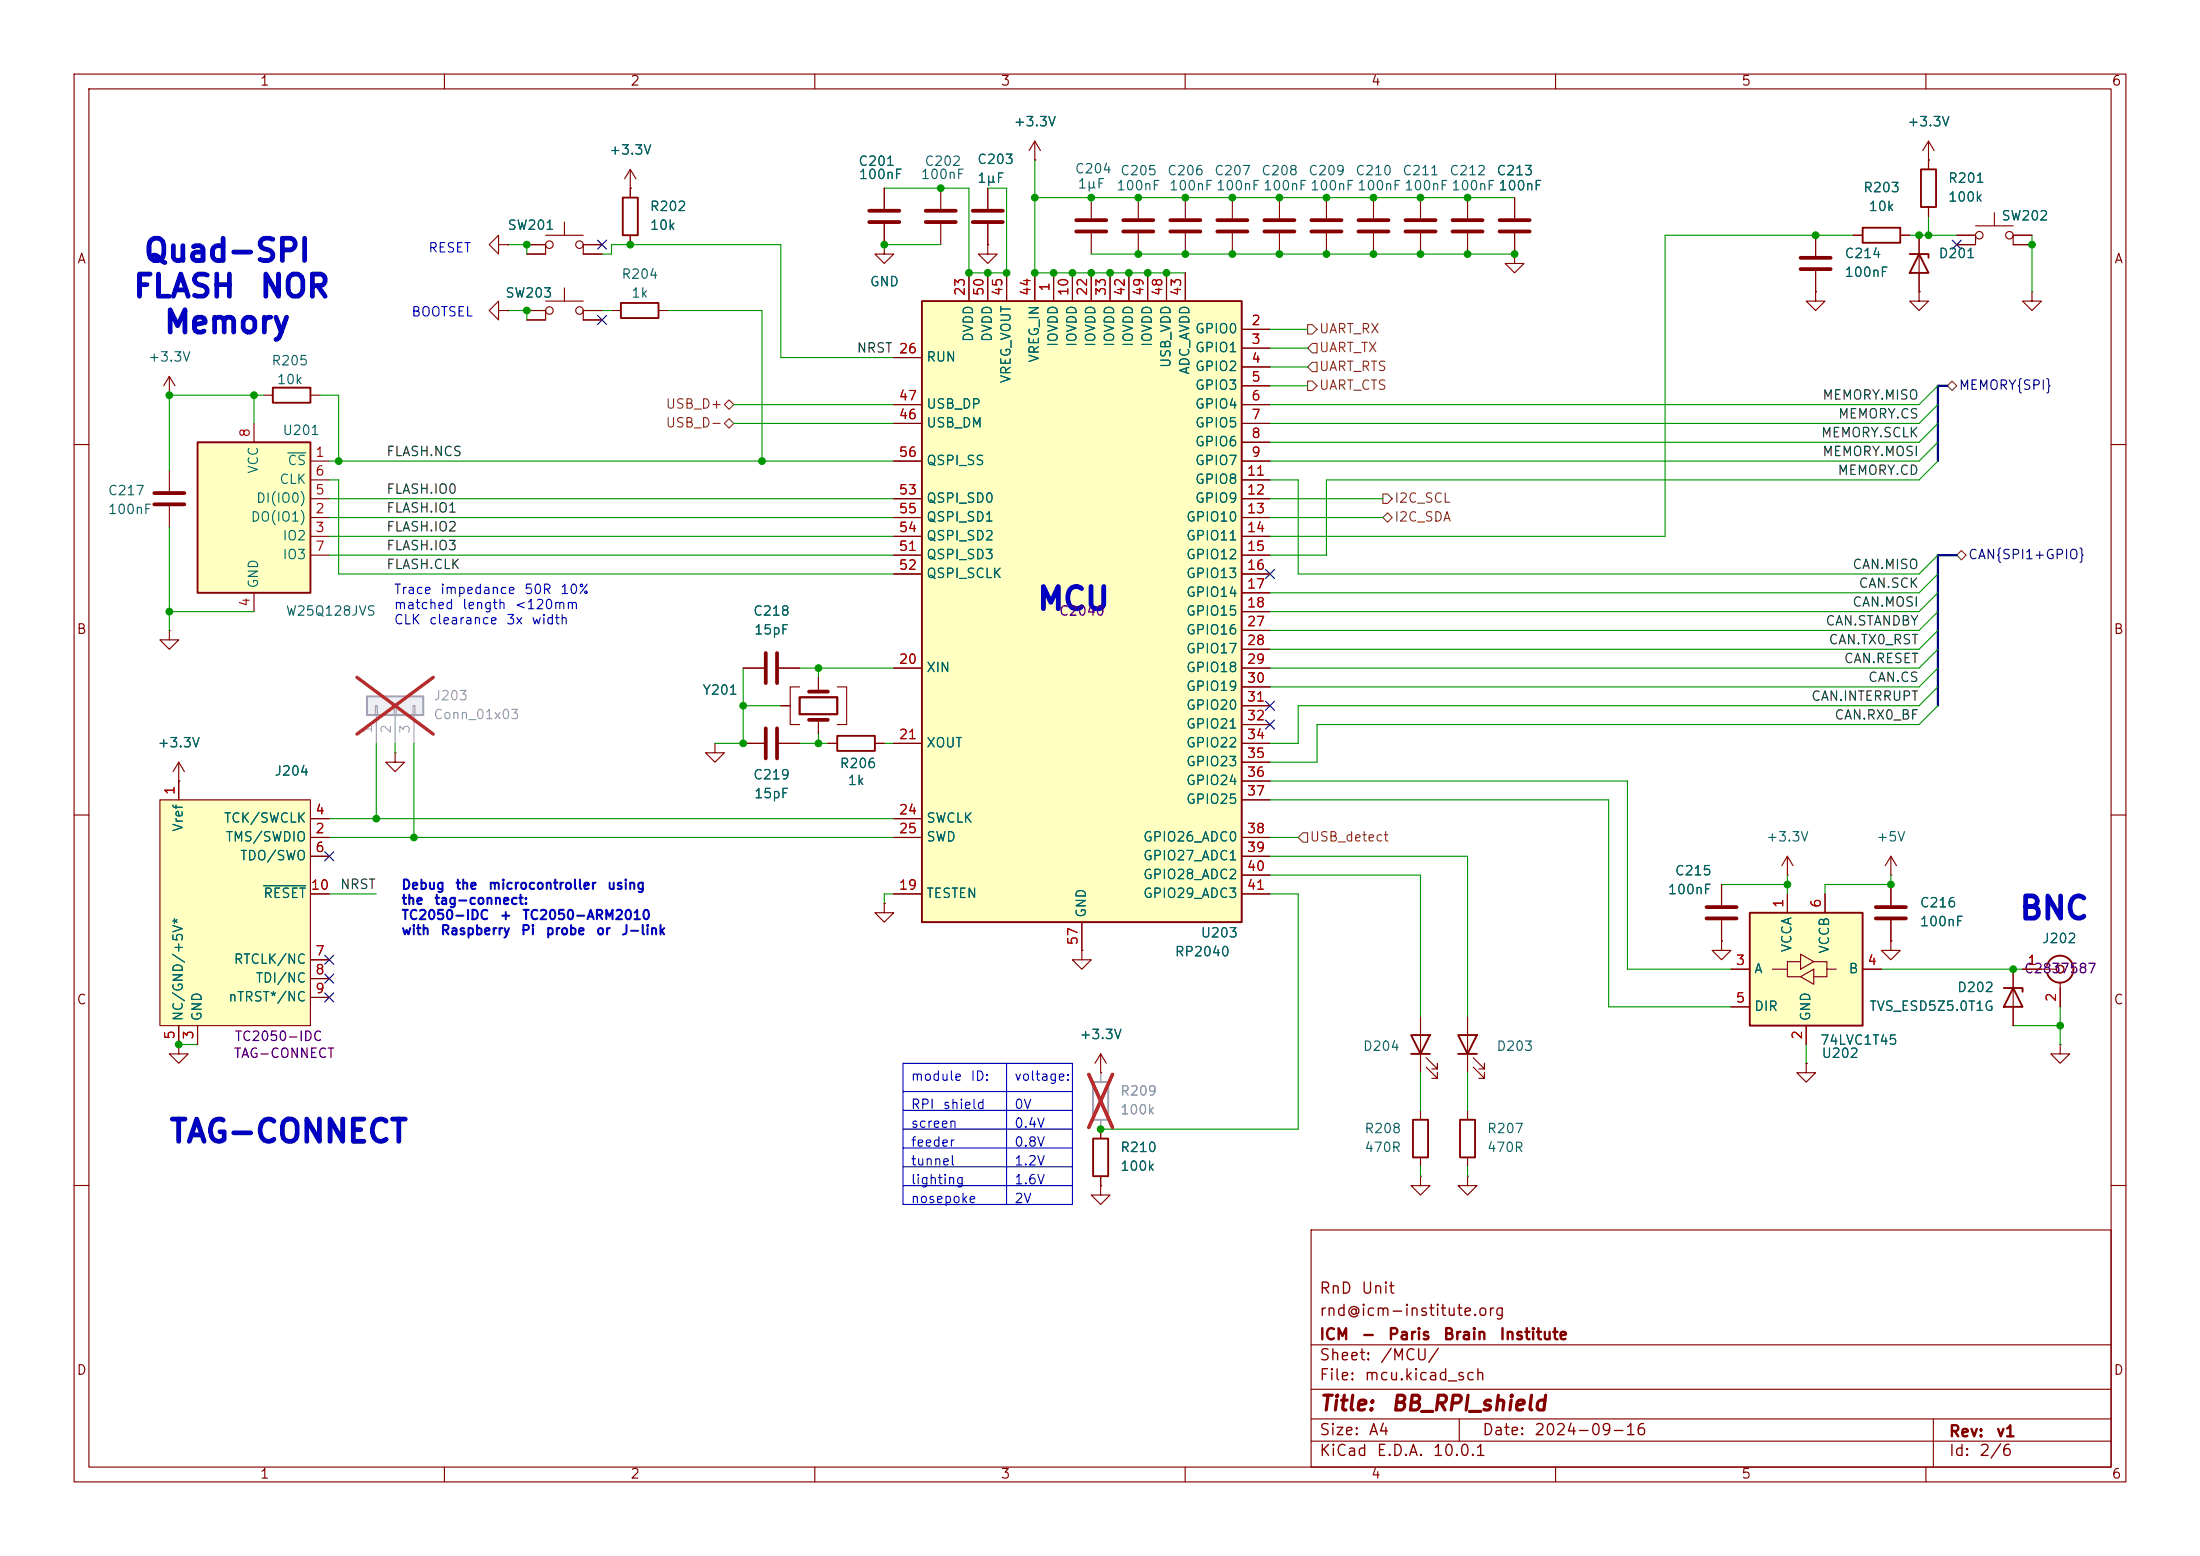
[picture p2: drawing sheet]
<svg xmlns="http://www.w3.org/2000/svg" width="297mm" height="210mm" viewBox="0 0 297 210" stroke-linecap="round" stroke-linejoin="round" font-family="sans-serif">
<g fill="none" stroke="#840000" stroke-width=".15">
<path d="M10 10h277v190h-277zM12 12h273v186h-273zM60 10v2M110 10v2M160 10v2M210 10v2M260 10v2M153.7 26.7v2.8M153.7 31.5v2.8M160 26.7v2.8M160 31.5v2.8M10 60h2"/>
<path d="M285 60h2M10 110h2M285 110h2M10 160h2M177 166h108v32h-108zM285 160h2M60 198v2M110 198v2M160 198v2M177 194.5h108M177 191.5h108M177 187.5h108"/>
<path d="M177 181.5h108M197 191.5v3M210 198v2M260 198v2M261 191.5v6.5"/>
</g>
<path d="M151.6 29.7h4.1M151.6 31.2h4.1M158 29.7h4.1M158 31.2h4.1" fill="none" stroke="#840000" stroke-width=".51"/>
<path d="M21.6 108h20.3v30.4h-20.3z" fill="#ffffc2"/>
<g fill="none" stroke="#840000" stroke-width=".15">
<path d="M21.6 108h20.3v30.4h-20.3zM24.1 105.4h.1M24.1 102.9v5.1M24.1 102.9l-.7 1.2M24.1 102.9l.8 1.2M41.9 113h2.5M41.9 110.5h2.5M41.9 115.6h2.5M24.1 138.4v2.6M26.7 138.4v2.6M41.9 129.5h2.5M41.9 132.1h2.5"/>
<path d="M41.9 134.6h2.5M41.9 120.7h2.5M119.4 121.9v1.3h1.2l-1.2 1.3-1.3-1.3h1.3M119.4 121.9h.1M273 130.8h4.6M278.1 132.6v3.3M148.6 144.8h.1M148.6 142.2l.8 1.3M148.6 142.2l-.8 1.3M148.6 142.2v2.6"/>
</g>
<path d="M35.6 119.5h5.7" fill="none" stroke="#006464" stroke-width=".15"/>
<path d="M276.4 130.3a1.81 1.81 0 0 1 2.7-1 1.81 1.81 0 0 1 .1 3 1.81 1.81 0 0 1-2.8-1" fill="none" stroke="#840000" stroke-width=".25"/>
<circle cx="278.1" cy="130.8" r=".51" fill="none" stroke="#840000" stroke-width=".2"/>
<path d="M124.5 40.6h43.1v83.9h-43.1z" fill="#ffffc2"/>
<path d="M124.5 40.6h43.1v83.9h-43.1z" fill="none" stroke="#840000" stroke-width=".25"/>
<g fill="none" stroke="#840000" stroke-width=".15">
<path d="M139.7 19.1v2.5M139.7 19.1l-.8 1.2M139.7 19.1l.8 1.2M127 25.4v2.8M127 30.2v2.8M130.8 36.8v3.8M133.3 33v1.3h-1.2l1.2 1.3 1.3-1.3h-1.3M133.3 33h.1M133.3 25.4v2.8M133.3 30.2v2.8M133.3 36.8v3.8M135.9 36.8v3.8"/>
<path d="M139.7 21.6h.1M139.7 36.8v3.8M142.2 36.8v3.8M144.8 36.8v3.8M147.3 26.7v2.8M147.3 31.5v2.8M147.3 36.8v3.8M149.9 36.8v3.8M152.4 36.8v3.8M154.9 36.8v3.8M157.5 36.8v3.8M160 36.8v3.8"/>
<path d="M166.4 26.7v2.8M166.4 31.5v2.8M172.7 26.7v2.8M172.7 31.5v2.8M120.6 54.6h3.9M120.6 57.2h3.9M120.6 48.3h3.9M167.6 44.5h3.8M167.6 47h3.8M167.6 49.5h3.8M167.6 52.1h3.8M167.6 54.6h3.8"/>
<path d="M167.6 57.2h3.8M167.6 59.7h3.8M120.6 62.2h3.9M120.6 67.3h3.9M120.6 69.9h3.9M120.6 72.4h3.9M120.6 74.9h3.9M120.6 77.5h3.9M167.6 62.2h3.8M167.6 64.8h3.8M167.6 67.3h3.8M167.6 69.9h3.8"/>
<path d="M167.6 72.4h3.8M167.6 74.9h3.8M167.6 77.5h3.8M120.6 90.2h3.9M167.6 80h3.8M167.6 82.6h3.8M167.6 90.2h3.8M167.6 85.1h3.8M167.6 87.6h3.8M167.6 92.7h3.8M167.6 95.3h3.8M167.6 97.8h3.8"/>
<path d="M96.5 100.3v1.3h1.3l-1.3 1.3-1.3-1.3h1.3M96.5 100.3h.1M120.6 100.3h3.9M120.6 110.5h3.9M120.6 113h3.9M167.6 100.3h3.8M167.6 113h3.8M167.6 102.9h3.8M167.6 105.4h3.8M167.6 108h3.8M167.6 115.6h3.8M167.6 118.1h3.8"/>
<path d="M120.6 120.7h3.9M146 128.3v1.2h1.3l-1.3 1.3-1.2-1.3h1.2M146 128.3h.1M146 124.5v3.8M167.6 120.7h3.8M255.3 127v1.3h-1.3l1.3 1.2 1.2-1.2h-1.2M255.3 127h.1M148.6 160v1.3h1.3l-1.3 1.3-1.3-1.3h1.3M148.6 160h.1"/>
</g>
<path d="M125 28.4h4M125 30h4M131.3 28.4h4.1M131.3 30h4.1M145.3 29.7h4.1M145.3 31.2h4.1M164.3 29.7h4.1M164.3 31.2h4.1M170.7 29.7h4.1M170.7 31.2h4.1" fill="none" stroke="#840000" stroke-width=".51"/>
<path d="M236.2 123.2h15.3v15.2h-15.3z" fill="#ffffc2"/>
<path d="M84.1 26.7h2v5.1h-2zM251.5 30.7h5v2.1h-5zM257.8 34.3h2.5v.5M259.1 34.3l1.2 2.5h-2.5zM259.3 22.9h2.1v5h-2.1zM36.8 52.3h5.1v2.1h-5.1zM83.8 40.9h5.1v2h-5.1zM190.5 139.7h2.5l-1.2 2.5zM236.2 123.2h15.3v15.2h-15.3zM270.5 133.4h2.5v.5M271.8 133.4l1.2 2.5h-2.5zM190.5 142.2h2.5" fill="none" stroke="#840000" stroke-width=".25"/>
<g fill="none" stroke="#840000" stroke-width=".15">
<path d="M260.3 19.1l-.7 1.2M260.3 19.1l.8 1.2M260.3 19.1v3.8M67.3 33v-1.2l-1.3 1.2 1.3 1.3v-1.3h1.3M68.6 33h.1M71.1 33h2.6v1.3h-2.6M73.7 31.8h5M76.2 30v1.8M76.2 38.9v1.7M81.3 33h-2.6v1.3h2.6M85.1 25.4h.1M85.1 22.9v3.8"/>
<path d="M85.1 31.8v1.2M85.1 22.9l-.8 1.2M85.1 22.9l.8 1.2M119.4 33v1.3h-1.3l1.3 1.3 1.2-1.3h-1.2M119.4 33h.1M119.4 25.4v2.8M119.4 30.2v2.8M185.4 26.7v2.8M185.4 31.5v2.8M198.1 26.7v2.8M198.1 31.5v2.8M204.5 26.7v2.8"/>
<path d="M204.5 31.5v2.8M245.1 39.4v1.2h-1.3l1.3 1.3 1.3-1.3h-1.3M245.1 39.4h.1M250.2 31.8h1.3M256.5 31.8h1.3M259.1 39.4v1.2h-1.3l1.3 1.3 1.2-1.3h-1.2M259.1 39.4h.1M259.1 31.8v7.6M260.3 21.6h.1M260.3 27.9v1.3M22.9 53.3h.1M22.9 50.8l-.8 1.3"/>
<path d="M22.9 50.8l.7 1.3M22.9 50.8v2.5M35.6 53.3h1.2M41.9 53.3h1.3M67.3 41.9v-1.3l-1.3 1.3 1.3 1.3v-1.3h1.3M68.6 41.9h.1M71.1 41.9h2.6v1.3h-2.6M73.7 40.6h5M81.3 41.9h-2.6v1.3h2.6M82.5 41.9h1.3M88.9 41.9h1.3M241.3 118.1h.1"/>
<path d="M241.3 115.6v2.5M241.3 115.6l.8 1.2M241.3 115.6l-.8 1.2M255.3 118.1h.1M255.3 115.6l-.8 1.2M255.3 115.6l.7 1.2M255.3 115.6v2.5M255.3 119.4v2.8M191.8 137.2v7.6M233.7 130.8h2.5M233.7 135.9h2.5M239.3 130.8h2v1h1.8"/>
<path d="M241.3 120.7v2.5M243.1 129.8h-1.8v1M243.1 128.8l1.8 1-1.8 1zM243.1 131.8l1.8-1v2zM243.8 138.4v2.6M244.9 129.8h1.7v1h1.3M246.4 120.7v2.5M246.6 130.8v1h-1.7M251.5 130.8h2.5M255.3 124.2v2.8M271.8 130.8v7.6M24.1 141v1.2h1.3l-1.3 1.3-1.2-1.3h1.2"/>
<path d="M24.1 141h.1M192.5 144l1.6 1.5v-.7v.7h-.8M192.5 142.7l1.6 1.6v-.8v.8h-.8M278.1 141v1.2h-1.2l1.2 1.3 1.3-1.3h-1.3M278.1 141h.1"/>
<circle cx="74.2" cy="33" r=".51"/>
<circle cx="78.2" cy="33" r=".51"/>
<circle cx="74.2" cy="41.9" r=".51"/>
<circle cx="78.2" cy="41.9" r=".51"/>
</g>
<path d="M117.3 30h4.1M117.3 28.4h4.1M183.4 29.7h4.1M183.4 31.2h4.1M196.1 29.7h4.1M196.1 31.2h4.1M202.4 29.7h4.1M202.4 31.2h4.1M253.2 124h4.1M253.2 122.4h4.1" fill="none" stroke="#840000" stroke-width=".51"/>
<path d="M26.7 59.7h15.2v20.3h-15.2z" fill="#ffffc2"/>
<path d="M26.7 59.7h15.2v20.3h-15.2z" fill="none" stroke="#840000" stroke-width=".25"/>
<g fill="none" stroke="#840000" stroke-width=".15">
<path d="M179.1 26.7v2.8M179.1 31.5v2.8M34.3 57.2v2.5M22.9 63.5v2.8M22.9 68.3v2.8M41.9 62.2h2.5M41.9 69.9h2.5M41.9 72.4h2.5M41.9 67.3h2.5M41.9 64.8h2.5M41.9 74.9h2.5M22.9 85.1v1.3h1.2l-1.2 1.2-1.3-1.2h1.3"/>
<path d="M22.9 85.1h.1M34.3 80v2.6"/>
</g>
<path d="M38.8 61.1h2.5" fill="none" stroke="#006464" stroke-width=".15"/>
<path d="M177 29.7h4.1M177 31.2h4.1M20.8 68.1h4.1M20.8 66.5h4.1" fill="none" stroke="#840000" stroke-width=".51"/>
<path d="M49.5 94h7.6v2.5h-7.6z" fill="#f0f0f0"/>
<path d="M49.5 94h7.6v2.5h-7.6zM147.6 146.1h2v5h-2z" fill="none" stroke="#a1a1a1" stroke-width=".25"/>
<path d="M50.7 95.3h.2v1.2h-.2zM50.8 96.5v3.8M53.2 95.3h.3v1.2h-.3zM53.3 96.5v3.8M55.8 95.3h.2v1.2h-.2zM55.9 96.5v3.8M148.6 144.8v1.3M148.6 151.1v1.3" fill="none" stroke="#a1a1a1" stroke-width=".15"/>
<path d="M48.2 91.4l10.3 7.7M58.5 91.4l-10.3 7.7M147 145l3.2 7.2M150.2 145l-3.2 7.2" fill="none" stroke="#e12e31" stroke-width=".46"/>
<g fill="none" stroke="#840000" stroke-width=".15">
<path d="M68.6 33h.1M71.1 33h2.6M71.1 34.3h2.6M78.7 33h2.6M78.7 34.3h2.6M85.1 25.4h.1M85.1 25.4v1.3M85.1 31.8v1.2M119.4 33h.1M119.4 25.4v2.8M119.4 30.2v2.8M130.8 36.8v3.8"/>
<path d="M133.3 33h.1M133.3 25.4v2.8M133.3 30.2v2.8M133.3 36.8v3.8M135.9 36.8v3.8M139.7 21.6h.1M139.7 36.8v3.8M142.2 36.8v3.8M144.8 36.8v3.8M147.3 36.8v3.8M149.9 36.8v3.8M152.4 36.8v3.8"/>
<path d="M154.9 36.8v3.8M157.5 36.8v3.8M160 36.8v3.8M191.8 26.7v2.8M191.8 31.5v2.8M204.5 34.3v1.3h-1.3l1.3 1.2 1.2-1.2h-1.2M204.5 34.3h.1M204.5 26.7v2.8M204.5 31.5v2.8M245.1 39.4h.1M245.1 31.8v2.7M245.1 36.6v2.8"/>
<path d="M250.2 31.8h1.3M256.5 31.8h1.3M259.1 39.4h.1M259.1 31.8v2.5M259.1 36.8v2.6M260.3 21.6h.1M260.3 21.6v1.3M260.3 27.9v1.3M264.2 31.8h2.5v1.2h-2.5M266.7 30.5h5.1M269.2 28.7v1.8M274.3 39.4v1.2h-1.3l1.3 1.3 1.3-1.3h-1.3"/>
<path d="M274.3 39.4h.1M274.3 31.8h-2.5v1.2h2.5M68.6 41.9h.1M71.1 41.9h2.6M71.1 43.2h2.6M78.7 41.9h2.6M78.7 43.2h2.6M120.6 54.6h3.9M120.6 57.2h3.9M120.6 48.3h3.9M167.6 44.5h3.8M167.6 47h3.8"/>
<path d="M167.6 49.5h3.8M167.6 52.1h3.8M167.6 54.6h3.8M167.6 57.2h3.8M167.6 59.7h3.8M120.6 62.2h3.9M120.6 67.3h3.9M120.6 69.9h3.9M120.6 72.4h3.9M120.6 74.9h3.9M120.6 77.5h3.9M167.6 62.2h3.8"/>
<path d="M167.6 64.8h3.8M167.6 67.3h3.8M167.6 69.9h3.8M167.6 72.4h3.8M167.6 74.9h3.8M167.6 77.5h3.8M100.3 90.2h2.8M105.2 90.2h2.7M105.4 95.3h1.3M107.9 92.7h-1.2v5.1h1.2M110.5 91.4v1.9M110.5 97.2v1.9"/>
<path d="M113 92.7h1.3v5.1h-1.3M120.6 90.2h3.9M167.6 90.2h3.8M167.6 95.3h3.8M167.6 80h3.8M167.6 82.6h3.8M167.6 85.1h3.8M167.6 87.6h3.8M167.6 92.7h3.8M167.6 97.8h3.8M24.1 105.4h.1M24.1 105.4v2.6"/>
<path d="M41.9 113h2.5M41.9 110.5h2.5M41.9 115.6h2.5M53.3 101.6v1.3h1.3l-1.3 1.2-1.2-1.2h1.2M53.3 101.6h.1M100.3 100.3h2.8M105.2 100.3h2.7M111.8 100.3h1.2M118.1 100.3h1.3M120.6 100.3h3.9M120.6 113h3.9M120.6 110.5h3.9"/>
<path d="M167.6 100.3h3.8M167.6 113h3.8M167.6 115.6h3.8M167.6 102.9h3.8M167.6 105.4h3.8M167.6 108h3.8M167.6 118.1h3.8M232.4 119.4v2.8M255.3 119.4v2.8M24.1 138.4v2.6M26.7 138.4v2.6M41.9 129.5h2.5"/>
<path d="M41.9 132.1h2.5M41.9 134.6h2.5M41.9 120.7h2.5M119.4 121.9h.1M120.6 120.7h3.9M146 128.3h.1M146 124.5v3.8M167.6 120.7h3.8M198.1 137.2v7.6M232.4 127v1.3h-1.3l1.3 1.2 1.3-1.2h-1.3M232.4 127h.1M232.4 124.2v2.8"/>
<path d="M233.7 130.8h2.5M233.7 135.9h2.5M241.3 120.7v2.5M243.8 138.4v2.6M246.4 120.7v2.5M251.5 130.8h2.5M255.3 127h.1M255.3 124.2v2.8M271.8 130.8v2.6M271.8 135.9v2.5M273 130.8h2.6M278.1 133.4v2.5"/>
<path d="M24.1 141h.1M148.6 144.8h.1M148.6 152.4v1.3M148.6 158.8v1.2M191.8 158.8v1.2h1.2l-1.2 1.3-1.3-1.3h1.3M191.8 158.8h.1M191.8 149.9v1.2M191.8 156.2v1.3M198.1 158.8v1.2h1.3l-1.3 1.3-1.3-1.3h1.3M198.1 158.8h.1M198.1 149.9v1.2M198.1 156.2v1.3"/>
<path d="M198.9 144l1.5 1.5v-.7v.7h-.8M198.9 142.7l1.5 1.6v-.8v.8h-.8M243.8 143.5v1.3h-1.2l1.2 1.3 1.3-1.3h-1.3M243.8 143.5h.1M148.6 160h.1"/>
<circle cx="267.2" cy="31.8" r=".51"/>
<circle cx="271.3" cy="31.8" r=".51"/>
</g>
<path d="M189.7 29.7h4.1M189.7 31.2h4.1M243.1 34.8h4M243.1 36.3h4M103.4 88.1v4.1M103.4 98.3v4.1M104.9 88.1v4.1M104.9 98.3v4.1M109.2 97.2h2.6M109.2 93.3h2.6M230.4 124h4M230.4 122.4h4" fill="none" stroke="#840000" stroke-width=".51"/>
<path d="M107.9 94.1h5.1v2.3h-5.1z" fill="none" stroke="#840000" stroke-width=".3"/>
<path d="M113 99.3h5.1v2h-5.1zM196.8 139.7h2.6l-1.3 2.5zM147.6 153.7h2v5.1h-2zM190.8 151.1h2v5.1h-2zM196.8 142.2h2.6M197.1 151.1h2v5.1h-2z" fill="none" stroke="#840000" stroke-width=".25"/>
<path d="M97.8 54.6l.6-.6 .7 .6-.7 .6zM97.8 57.2l.6-.7 .7 .7-.7 .6zM176.5 43.8h.7l.6 .7-.6 .6h-.7zM176.5 51.4h.7l.6 .7-.6 .6h-.7zM177.2 48.9h.6v1.3h-.6l-.7-.7zM177.2 46.4h.6v1.2h-.6l-.7-.6zM263.5 51.4l.7 .7-.7 .6-.6-.6zM186.7 69.9l.6-.7 .7 .7-.7 .6zM186.7 66.7h.6l.7 .6-.7 .6h-.6zM264.2 74.9l.6-.6 .6 .6-.6 .7zM175.3 113l.6-.6h.6v1.3h-.6z" fill="none" stroke="#725600" stroke-width=".15"/>
<path d="M121.9 147.3h22.9M121.9 149.9h22.9M121.9 152.4h22.9M121.9 154.9h22.9M121.9 157.5h22.9M121.9 143.5h22.9v19.1h-22.9zM135.9 143.5v19.1M121.9 160h22.9" fill="none" stroke="#0000c2" stroke-width=".15"/>
<path d="M262.9 52.1h-1.3v10.1M264.2 74.9h-2.6v20.4" fill="none" stroke="#000084" stroke-width=".3"/>
<g fill="none" stroke="#009600" stroke-width=".15">
<path d="M68.6 33h2.5v1.3M81.3 34.3h1.2v-1.3h22.9v15.3h15.2M119.4 25.4h11.4v11.4h5.1v-11.4h-2.6M119.4 33h7.6M139.7 26.7h64.8M139.7 21.6v15.2h20.3M147.3 34.3h57.2M250.2 31.8h-25.4v40.6h-53.4M257.8 31.8h6.4M260.3 29.2v2.6M274.3 31.8v7.6M34.3 53.3v3.9"/>
<path d="M35.6 53.3h-12.7v10.2M43.2 53.3h2.5v8.9M68.6 41.9h2.5v1.3M81.3 41.9h1.2M90.2 41.9h12.7v20.3M99.1 54.6h21.5M99.1 57.2h21.5M171.4 52.1h5.1M171.4 49.5h5.1M171.4 47h5.1M171.4 44.5h5.1M261.6 52.1l-2.5 2.5h-87.7"/>
<path d="M261.6 59.7l-2.5 2.5h-87.7M261.6 54.6l-2.5 2.6h-87.7M261.6 57.2l-2.5 2.5h-87.7M22.9 71.1v14M44.4 72.4h76.2M44.4 64.8h1.3v12.7h74.9M44.4 62.2h76.2M44.4 74.9h76.2M44.4 69.9h76.2M44.4 67.3h76.2M171.4 64.8h3.9v12.7h83.8l2.5-2.6M171.4 69.9h15.3"/>
<path d="M171.4 67.3h15.3M261.6 62.2l-2.5 2.6h-80v10.1h-7.7M261.6 77.5l-2.5 2.5h-87.7M22.9 82.6h11.4M100.3 95.3h5.1M100.3 90.2v10.1h-3.8M107.9 90.2h12.7M110.5 90.2v1.2M110.5 99.1v1.2M261.6 95.3l-2.5 2.5h-81.3v5.1h-6.4M261.6 87.6l-2.5 2.6h-87.7M261.6 85.1l-2.5 2.5h-87.7"/>
<path d="M261.6 82.6l-2.5 2.5h-87.7M261.6 80l-2.5 2.6h-87.7M261.6 90.2l-2.5 2.5h-87.7M261.6 92.7l-2.5 2.6h-83.8v5h-3.9M44.4 110.5h76.2M44.4 113h76.2M50.8 100.3v10.2M53.3 100.3v1.3M55.9 100.3v12.7M107.9 100.3h3.9M119.4 100.3h1.2M171.4 105.4h48.3v25.4h14"/>
<path d="M171.4 115.6h26.7v21.6M171.4 118.1h20.4v19.1M171.4 108h45.8v27.9h16.5M171.4 113h3.9M232.4 119.4h8.9M241.3 118.1v2.6M255.3 118.1v1.3h-8.9v1.3M44.4 120.7h6.4M120.6 120.7h-1.2v1.2M171.4 120.7h3.9v31.7h-26.7M254 130.8h19M271.8 138.4h6.3"/>
<path d="M278.1 135.9v5.1M24.1 141h2.6M191.8 144.8v5.1M191.8 157.5v1.3M198.1 144.8v5.1M198.1 157.5v1.3M243.8 141v2.5"/>
</g>
<g fill="none" stroke="#000084" stroke-width=".15">
<path d="M80.7 32.4l1.2 1.2M81.9 32.4l-1.2 1.2M263.6 32.4l1.2 1.2M264.8 32.4l-1.2 1.2M80.7 42.6l1.2 1.2M81.9 42.6l-1.2 1.2M170.8 76.9l1.3 1.2M172.1 76.9l-1.3 1.2M170.8 97.2l1.3 1.2M170.8 94.6l1.3 1.3M172.1 97.2l-1.3 1.2M172.1 94.6l-1.3 1.3"/>
<path d="M43.8 115l1.3 1.2M45.1 115l-1.3 1.2M43.8 128.9l1.3 1.2M43.8 131.5l1.3 1.2M43.8 134l1.3 1.2M45.1 128.9l-1.3 1.2M45.1 131.5l-1.3 1.2M45.1 134l-1.3 1.2"/>
</g>
<path d="M35.6 119.5h5.7" fill="none" stroke="#006464" stroke-width=".15"/>
<g fill="#009600" stroke="#009600" stroke-width=".14">
<circle cx="278.1" cy="138.4" r=".46"/>
<circle cx="255.3" cy="119.4" r=".46"/>
<circle cx="271.8" cy="130.8" r=".46"/>
<circle cx="241.3" cy="119.4" r=".46"/>
<circle cx="166.4" cy="26.7" r=".46"/>
<circle cx="160" cy="34.3" r=".46"/>
<circle cx="160" cy="26.7" r=".46"/>
<circle cx="166.4" cy="34.3" r=".46"/>
<circle cx="153.7" cy="34.3" r=".46"/>
<circle cx="153.7" cy="26.7" r=".46"/>
<circle cx="152.4" cy="36.8" r=".46"/>
<circle cx="154.9" cy="36.8" r=".46"/>
<circle cx="157.5" cy="36.8" r=".46"/>
<circle cx="172.7" cy="34.3" r=".46"/>
<circle cx="259.1" cy="31.8" r=".46"/>
<circle cx="245.1" cy="31.8" r=".46"/>
<circle cx="274.3" cy="33" r=".46"/>
<circle cx="260.3" cy="31.8" r=".46"/>
<circle cx="204.5" cy="34.3" r=".46"/>
<circle cx="172.7" cy="26.7" r=".46"/>
<circle cx="179.1" cy="26.7" r=".46"/>
<circle cx="185.4" cy="34.3" r=".46"/>
<circle cx="179.1" cy="34.3" r=".46"/>
<circle cx="198.1" cy="34.3" r=".46"/>
<circle cx="198.1" cy="26.7" r=".46"/>
<circle cx="191.8" cy="26.7" r=".46"/>
<circle cx="191.8" cy="34.3" r=".46"/>
<circle cx="185.4" cy="26.7" r=".46"/>
<circle cx="100.3" cy="100.3" r=".46"/>
<circle cx="110.5" cy="100.3" r=".46"/>
<circle cx="24.1" cy="141" r=".46"/>
<circle cx="100.3" cy="95.3" r=".46"/>
<circle cx="148.6" cy="152.4" r=".46"/>
<circle cx="147.3" cy="36.8" r=".46"/>
<circle cx="142.2" cy="36.8" r=".46"/>
<circle cx="149.9" cy="36.8" r=".46"/>
<circle cx="135.9" cy="36.8" r=".46"/>
<circle cx="139.7" cy="36.8" r=".46"/>
<circle cx="144.8" cy="36.8" r=".46"/>
<circle cx="127" cy="25.4" r=".46"/>
<circle cx="130.8" cy="36.8" r=".46"/>
<circle cx="139.7" cy="26.7" r=".46"/>
<circle cx="147.3" cy="26.7" r=".46"/>
<circle cx="133.3" cy="36.8" r=".46"/>
<circle cx="102.9" cy="62.2" r=".46"/>
<circle cx="85.1" cy="33" r=".46"/>
<circle cx="71.1" cy="33" r=".46"/>
<circle cx="71.1" cy="41.9" r=".46"/>
<circle cx="119.4" cy="33" r=".46"/>
<circle cx="22.9" cy="53.3" r=".46"/>
<circle cx="34.3" cy="53.3" r=".46"/>
<circle cx="22.9" cy="82.6" r=".46"/>
<circle cx="45.7" cy="62.2" r=".46"/>
<circle cx="55.9" cy="113" r=".46"/>
<circle cx="50.8" cy="110.5" r=".46"/>
<circle cx="110.5" cy="90.2" r=".46"/>
</g>
<g font-size="3" fill="#0000c2">
<text x="17.8" y="40.9">FLASH</text>
<text x="19.2" y="36.1">Quad-SPI</text>
<text x="34.9" y="40.9">NOR</text>
<text x="22" y="45.7">Memory</text>
<text x="139.9" y="83.1">MCU</text>
<text x="272.5" y="124.8">BNC</text>
<text x="22.7" y="154.9">TAG-CONNECT</text>
</g>
<g font-size="2" fill="#840000">
<text x="178" y="190.9">Title:</text>
<text x="187.7" y="190.9">BB_RPI_shield</text>
</g>
<g font-size="1.5" fill="#840000">
<text x="178" y="178">rnd@icm-institute.org</text>
<text x="178" y="175">RnD</text>
<text x="183.7" y="175">Unit</text>
<text x="178" y="184">Sheet:</text>
<text x="178" y="181.2">ICM</text>
<text x="183.7" y="181.2">-</text>
<text x="186.2" y="184">/MCU/</text>
<text x="187.3" y="181.2">Paris</text>
<text x="194.7" y="181.2">Brain</text>
<text x="202.3" y="181.2">Institute</text>
<text x="178" y="186.7">File:</text>
<text x="184.1" y="186.7">mcu.kicad_sch</text>
<text x="178" y="196.9">KiCad</text>
<text x="178" y="194.1">Size:</text>
<text x="184.7" y="194.1">A4</text>
<text x="185.7" y="196.9">E.D.A.</text>
<text x="193.3" y="196.9">10.0.1</text>
<text x="200" y="194.1">Date:</text>
<text x="207" y="194.1">2024-09-16</text>
<text x="263" y="194.3">Rev:</text>
<text x="263" y="196.9">Id:</text>
<text x="267.1" y="196.9">2/6</text>
<text x="269.4" y="194.3">v1</text>
</g>
<g font-size="1.3" fill="#840000">
<text x="35" y="11.9">1</text>
<text x="85" y="11.9">2</text>
<text x="135" y="11.9">3</text>
<text x="185" y="11.9">4</text>
<text x="235" y="11.9">5</text>
<text x="285" y="11.9">6</text>
<text x="10.3" y="35.9">A</text>
<text x="285.3" y="35.9">A</text>
<text x="10.3" y="85.9">B</text>
<text x="285.3" y="85.9">B</text>
<text x="10.3" y="135.9">C</text>
<text x="285.3" y="135.9">C</text>
<text x="10.3" y="185.9">D</text>
<text x="285.3" y="185.9">D</text>
<text x="35" y="199.9">1</text>
<text x="85" y="199.9">2</text>
<text x="135" y="199.9">3</text>
<text x="185" y="199.9">4</text>
<text x="235" y="199.9">5</text>
<text x="285" y="199.9">6</text>
</g>
<g font-size="1.3" fill="#006464">
<text x="136.8" y="17.4">+3.3V</text>
<text x="257.4" y="17.4">+3.3V</text>
<text x="82.1" y="21.2">+3.3V</text>
<text x="115.8" y="22.7">C201</text>
<text x="124.7" y="22.7">C202</text>
<text x="131.8" y="22.5">C203</text>
<text x="145" y="23.7">C204</text>
<text x="151.1" y="24">C205</text>
<text x="157.5" y="24">C206</text>
<text x="163.8" y="24">C207</text>
<text x="170.2" y="24">C208</text>
<text x="176.5" y="24">C209</text>
<text x="182.9" y="24">C210</text>
<text x="189.2" y="24">C211</text>
<text x="195.6" y="24">C212</text>
<text x="201.9" y="24">C213</text>
<text x="87.6" y="28.8">R202</text>
<text x="115.8" y="24.5">100nF</text>
<text x="124.2" y="24.5">100nF</text>
<text x="131.8" y="25">1µF</text>
<text x="145.4" y="25.8">1µF</text>
<text x="150.6" y="26">100nF</text>
<text x="157.7" y="26">100nF 100nF 100nF 100nF 100nF 100nF 100nF 100nF</text>
<text x="202.2" y="26">100nF</text>
<text x="251.4" y="26.3">R203</text>
<text x="252.2" y="28.8">10k</text>
<text x="262.9" y="25">R201</text>
<text x="262.9" y="27.5">100k</text>
<text x="68.4" y="31.3">SW201</text>
<text x="87.6" y="31.3">10k</text>
<text x="248.9" y="35.2">C214</text>
<text x="261.6" y="35.2">D201</text>
<text x="270.1" y="30.1">SW202</text>
<text x="68.1" y="40.5">SW203</text>
<text x="83.8" y="37.9">R204</text>
<text x="85.1" y="40.5">1k</text>
<text x="117.3" y="39">GND</text>
<text x="248.9" y="37.7">100nF</text>
<text x="131.7" y="46.2" transform="rotate(-90 131.7 46.2)">DVDD</text>
<text x="134.2" y="46.2" transform="rotate(-90 134.2 46.2)">DVDD</text>
<text x="143.1" y="46.9" transform="rotate(-90 143.1 46.9)">IOVDD</text>
<text x="145.6" y="46.9" transform="rotate(-90 145.6 46.9)">IOVDD</text>
<text x="148.2" y="46.9" transform="rotate(-90 148.2 46.9)">IOVDD</text>
<text x="150.7" y="46.9" transform="rotate(-90 150.7 46.9)">IOVDD</text>
<text x="153.3" y="46.9" transform="rotate(-90 153.3 46.9)">IOVDD</text>
<text x="155.8" y="46.9" transform="rotate(-90 155.8 46.9)">IOVDD</text>
<text x="161.2" y="45.3">GPIO0</text>
<text x="161.2" y="47.9">GPIO1</text>
<text x="19.9" y="49.1">+3.3V</text>
<text x="36.6" y="49.6">R205</text>
<text x="37.3" y="52.2">10k</text>
<text x="125" y="49.1">RUN</text>
<text x="136.8" y="51.8" transform="rotate(-90 136.8 51.8)">VREG_VOUT</text>
<text x="140.6" y="49" transform="rotate(-90 140.6 49)">VREG_IN</text>
<text x="158.3" y="49.8" transform="rotate(-90 158.3 49.8)">USB_VDD</text>
<text x="160.9" y="50.7" transform="rotate(-90 160.9 50.7)">ADC_AVDD</text>
<text x="161.2" y="50.4">GPIO2</text>
<text x="161.2" y="52.9">GPIO3</text>
<text x="38.1" y="59">U201</text>
<text x="125" y="58">USB_DM</text>
<text x="125" y="55.5">USB_DP</text>
<text x="161.2" y="55.5">GPIO4</text>
<text x="161.2" y="58">GPIO5</text>
<text x="35.2" y="64" transform="rotate(-90 35.2 64)">VCC</text>
<text x="37.6" y="65.6">CLK</text>
<text x="38.7" y="63.1">CS</text>
<text x="125" y="63.1">QSPI_SS</text>
<text x="161.2" y="60.6">GPIO6</text>
<text x="161.2" y="63.1">GPIO7</text>
<text x="161.2" y="65.6">GPIO8</text>
<text x="14.5" y="67.2">C217</text>
<text x="14.5" y="69.7">100nF</text>
<text x="33.8" y="70.7">DO(IO1)</text>
<text x="34.5" y="68.2">DI(IO0)</text>
<text x="125" y="68.2">QSPI_SD0</text>
<text x="125" y="70.7">QSPI_SD1</text>
<text x="160" y="70.7">GPIO10</text>
<text x="161.2" y="68.2">GPIO9</text>
<text x="38.1" y="73.3">IO2</text>
<text x="38.1" y="75.8">IO3</text>
<text x="125" y="75.8">QSPI_SD3</text>
<text x="125" y="73.3">QSPI_SD2</text>
<text x="160" y="73.3">GPIO11</text>
<text x="160" y="75.8">GPIO12</text>
<text x="35.2" y="79.5" transform="rotate(-90 35.2 79.5)">GND</text>
<text x="38.5" y="83.4">W25Q128JVS</text>
<text x="101.6" y="83.4">C218</text>
<text x="125" y="78.3">QSPI_SCLK</text>
<text x="160" y="78.3">GPIO13</text>
<text x="160" y="80.9">GPIO14</text>
<text x="160" y="83.4">GPIO15</text>
<text x="101.7" y="86">15pF</text>
<text x="160" y="86">GPIO16</text>
<text x="160" y="88.5">GPIO17</text>
<text x="94.8" y="94.1">Y201</text>
<text x="125" y="91">XIN</text>
<text x="160" y="91">GPIO18</text>
<text x="160" y="93.6">GPIO19</text>
<text x="21.2" y="101.2">+3.3V</text>
<text x="125" y="101.2">XOUT</text>
<text x="160" y="96.1">GPIO20</text>
<text x="160" y="98.7">GPIO21</text>
<text x="160" y="101.2">GPIO22</text>
<text x="37" y="105">J204</text>
<text x="101.6" y="105.5">C219</text>
<text x="113.3" y="104">R206</text>
<text x="114.3" y="106.3">1k</text>
<text x="160" y="103.7">GPIO23</text>
<text x="160" y="106.3">GPIO24</text>
<text x="25" y="112.4" transform="rotate(-90 25 112.4)">Vref</text>
<text x="30.1" y="111.4">TCK/SWCLK</text>
<text x="30.4" y="113.9">TMS/SWDIO</text>
<text x="101.7" y="108.1">15pF</text>
<text x="125" y="111.4">SWCLK</text>
<text x="125" y="113.9">SWD</text>
<text x="154.2" y="113.9">GPIO26_ADC0</text>
<text x="160" y="108.8">GPIO25</text>
<text x="238.4" y="113.9">+3.3V</text>
<text x="253.2" y="113.9">+5V</text>
<text x="32.3" y="116.4">TDO/SWO</text>
<text x="154.2" y="116.4">GPIO27_ADC1</text>
<text x="154.2" y="119">GPIO28_ADC2</text>
<text x="226" y="118.5">C215</text>
<text x="35.5" y="121.5">RESET</text>
<text x="125" y="121.5">TESTEN</text>
<text x="146.9" y="124" transform="rotate(-90 146.9 124)">GND</text>
<text x="154.2" y="121.5">GPIO29_ADC3</text>
<text x="225.1" y="121">100nF</text>
<text x="259.1" y="122.8">C216</text>
<text x="259.1" y="125.3">100nF</text>
<text x="31.5" y="130.4">RTCLK/NC</text>
<text x="158.5" y="129.4">RP2040</text>
<text x="162" y="126.8">U203</text>
<text x="236.7" y="131.7">A</text>
<text x="242.2" y="128.6" transform="rotate(-90 242.2 128.6)">VCCA</text>
<text x="247.2" y="128.8" transform="rotate(-90 247.2 128.8)">VCCB</text>
<text x="249.5" y="131.7">B</text>
<text x="275.6" y="127.6">J202</text>
<text x="25" y="137.9" transform="rotate(-90 25 137.9)">NC/GND/+5V*</text>
<text x="27.5" y="137.9" transform="rotate(-90 27.5 137.9)">GND</text>
<text x="30.7" y="135.5">nTRST*/NC</text>
<text x="34.4" y="132.9">TDI/NC</text>
<text x="236.7" y="136.8">DIR</text>
<text x="244.7" y="137.9" transform="rotate(-90 244.7 137.9)">GND</text>
<text x="252.3" y="136.8">TVS_ESD5Z5.0T1G</text>
<text x="264.1" y="134.2">D202</text>
<text x="145.6" y="140.6">+3.3V</text>
<text x="183.9" y="142.2">D204</text>
<text x="201.9" y="142.2">D203</text>
<text x="245.6" y="141.3">74LVC1T45</text>
<text x="245.8" y="143.1">U202</text>
<text x="151.1" y="155.8">R210</text>
<text x="184.1" y="153.3">R208</text>
<text x="184.1" y="155.8">470R</text>
<text x="200.7" y="153.3">R207</text>
<text x="200.7" y="155.8">470R</text>
<text x="151.1" y="158.3">100k</text>
</g>
<g font-size="1.3" fill="#0000c2">
<text x="57.7" y="34.4">RESET</text>
<text x="55.4" y="43">BOOTSEL</text>
<text x="53.1" y="80.5">Trace</text>
<text x="53.1" y="82.5">matched</text>
<text x="59.3" y="80.5">impedance</text>
<text x="62.3" y="82.5">length</text>
<text x="69.4" y="82.5">&lt;120mm</text>
<text x="70.7" y="80.5">50R</text>
<text x="75.5" y="80.5">10%</text>
<text x="53.1" y="84.6">CLK</text>
<text x="57.8" y="84.6">clearance</text>
<text x="68.2" y="84.6">3x</text>
<text x="71.7" y="84.6">width</text>
<text x="54.1" y="120.4">Debug</text>
<text x="54.1" y="122.4">the</text>
<text x="54.1" y="124.5">TC2050-IDC</text>
<text x="58.5" y="122.4">tag-connect:</text>
<text x="61.4" y="120.4">the</text>
<text x="65.8" y="120.4">microcontroller</text>
<text x="67.4" y="124.5">+</text>
<text x="70.4" y="124.5">TC2050-ARM2010</text>
<text x="81.9" y="120.4">using</text>
<text x="54.1" y="126.5">with</text>
<text x="59.4" y="126.5">Raspberry</text>
<text x="70.2" y="126.5">Pi</text>
<text x="73.6" y="126.5">probe</text>
<text x="80.4" y="126.5">or</text>
<text x="83.8" y="126.5">J-link</text>
<text x="122.9" y="146.2">module</text>
<text x="122.9" y="150">RPI</text>
<text x="127.2" y="150">shield</text>
<text x="130.9" y="146.2">ID:</text>
<text x="136.8" y="146.2">voltage:</text>
<text x="136.8" y="150">0V</text>
<text x="122.9" y="152.5">screen</text>
<text x="122.9" y="155.1">feeder</text>
<text x="136.8" y="152.5">0.4V</text>
<text x="136.8" y="155.1">0.8V</text>
<text x="122.9" y="157.6">tunnel</text>
<text x="122.9" y="160.2">lighting</text>
<text x="136.8" y="157.6">1.2V</text>
<text x="136.8" y="160.2">1.6V</text>
<text x="122.9" y="162.7">nosepoke</text>
<text x="136.8" y="162.7">2V</text>
</g>
<g font-size="1.3" fill="#a90000">
<text x="130.6" y="40" transform="rotate(-90 130.6 40)">23</text>
<text x="133.1" y="40" transform="rotate(-90 133.1 40)">50</text>
<text x="135.6" y="40" transform="rotate(-90 135.6 40)">45</text>
<text x="139.4" y="40" transform="rotate(-90 139.4 40)">44</text>
<text x="142" y="39.4" transform="rotate(-90 142 39.4)">1</text>
<text x="144.5" y="40" transform="rotate(-90 144.5 40)">10</text>
<text x="147.1" y="40" transform="rotate(-90 147.1 40)">22</text>
<text x="149.6" y="40" transform="rotate(-90 149.6 40)">33</text>
<text x="152.1" y="40" transform="rotate(-90 152.1 40)">42</text>
<text x="154.7" y="40" transform="rotate(-90 154.7 40)">49</text>
<text x="157.2" y="40" transform="rotate(-90 157.2 40)">48</text>
<text x="159.8" y="40" transform="rotate(-90 159.8 40)">43</text>
<text x="168.8" y="44.2">2</text>
<text x="168.8" y="46.7">3</text>
<text x="121.2" y="48">26</text>
<text x="168.8" y="49.3">4</text>
<text x="168.8" y="51.8">5</text>
<text x="34" y="59.1" transform="rotate(-90 34 59.1)">8</text>
<text x="121.2" y="56.9">46</text>
<text x="121.2" y="54.4">47</text>
<text x="168.8" y="54.4">6</text>
<text x="168.8" y="56.9">7</text>
<text x="168.8" y="59.4">8</text>
<text x="42.5" y="62">1</text>
<text x="42.5" y="64.5">6</text>
<text x="121.2" y="62">56</text>
<text x="168.2" y="64.5">11</text>
<text x="168.8" y="62">9</text>
<text x="42.5" y="69.6">2</text>
<text x="42.5" y="67.1">5</text>
<text x="121.2" y="67.1">53</text>
<text x="121.2" y="69.6">55</text>
<text x="168.2" y="67.1">12</text>
<text x="168.2" y="69.6">13</text>
<text x="42.5" y="72.1">3</text>
<text x="42.5" y="74.7">7</text>
<text x="121.2" y="74.7">51</text>
<text x="121.2" y="77.2">52</text>
<text x="121.2" y="72.1">54</text>
<text x="168.2" y="72.1">14</text>
<text x="168.2" y="74.7">15</text>
<text x="168.2" y="77.2">16</text>
<text x="34" y="82" transform="rotate(-90 34 82)">4</text>
<text x="168.2" y="79.8">17</text>
<text x="168.2" y="82.3">18</text>
<text x="121.2" y="89.9">20</text>
<text x="168.2" y="84.8">27</text>
<text x="168.2" y="87.4">28</text>
<text x="168.2" y="89.9">29</text>
<text x="168.2" y="92.5">30</text>
<text x="168.2" y="95">31</text>
<text x="121.2" y="100.1">21</text>
<text x="168.2" y="97.5">32</text>
<text x="168.2" y="100.1">34</text>
<text x="23.9" y="107.4" transform="rotate(-90 23.9 107.4)">1</text>
<text x="168.2" y="102.6">35</text>
<text x="168.2" y="105.2">36</text>
<text x="168.2" y="107.7">37</text>
<text x="42.5" y="112.8">2</text>
<text x="42.5" y="110.2">4</text>
<text x="121.2" y="110.2">24</text>
<text x="121.2" y="112.8">25</text>
<text x="168.2" y="112.8">38</text>
<text x="42.5" y="115.3">6</text>
<text x="168.2" y="115.3">39</text>
<text x="168.2" y="117.9">40</text>
<text x="41.9" y="120.4">10</text>
<text x="121.2" y="120.4">19</text>
<text x="168.2" y="120.4">41</text>
<text x="241" y="122.6" transform="rotate(-90 241 122.6)">1</text>
<text x="246.1" y="122.6" transform="rotate(-90 246.1 122.6)">6</text>
<text x="42.5" y="129.3">7</text>
<text x="42.5" y="131.8">8</text>
<text x="145.8" y="127.7" transform="rotate(-90 145.8 127.7)">57</text>
<text x="234.2" y="130.6">3</text>
<text x="252" y="130.6">4</text>
<text x="273.6" y="130.6">1</text>
<text x="42.5" y="134.4">9</text>
<text x="234.2" y="135.6">5</text>
<text x="277.9" y="135.3" transform="rotate(-90 277.9 135.3)">2</text>
<text x="23.9" y="140.4" transform="rotate(-90 23.9 140.4)">5</text>
<text x="26.4" y="140.4" transform="rotate(-90 26.4 140.4)">3</text>
<text x="243.6" y="140.4" transform="rotate(-90 243.6 140.4)">2</text>
</g>
<g font-size="1.3" fill="#0f0f0f">
<text x="115.6" y="47.9">NRST 26</text>
<text x="245.8" y="59.3">MEMORY.SCLK</text>
<text x="245.9" y="54.3">MEMORY.MISO</text>
<text x="248.1" y="56.8">MEMORY.CS</text>
<text x="52.1" y="61.9">FLASH.NCS</text>
<text x="245.9" y="61.9">MEMORY.MOSI</text>
<text x="248" y="64.4">MEMORY.CD</text>
<text x="52.1" y="67">FLASH.IO0</text>
<text x="52.1" y="69.5">FLASH.IO1</text>
<text x="52.1" y="77.1">FLASH.CLK</text>
<text x="52.1" y="74.6">FLASH.IO3</text>
<text x="52.1" y="72">FLASH.IO2</text>
<text x="250" y="77.1">CAN.MISO</text>
<text x="250" y="82.2">CAN.MOSI</text>
<text x="250.8" y="79.7">CAN.SCK</text>
<text x="246.4" y="84.7">CAN.STANDBY</text>
<text x="246.8" y="87.3">CAN.TX0_RST</text>
<text x="248.8" y="89.8">CAN.RESET</text>
<text x="244.4" y="94.9">CAN.INTERRUPT</text>
<text x="252.1" y="92.4">CAN.CS</text>
<text x="247.6" y="97.4">CAN.RX0_BF</text>
<text x="45.8" y="120.3">NRST</text>
</g>
<g font-size="1.3" fill="#725600">
<text x="178" y="45.3">UART_RX</text>
<text x="178" y="47.9">UART_TX</text>
<text x="178" y="50.4">UART_RTS</text>
<text x="178" y="52.9">UART_CTS</text>
<text x="89.8" y="55.5">USB_D+</text>
<text x="89.8" y="58">USB_D-</text>
<text x="188.2" y="70.7">I2C_SDA</text>
<text x="188.2" y="68.2">I2C_SCL</text>
<text x="176.7" y="113.9">USB_detect</text>
</g>
<g font-size="1.3" fill="#000084">
<text x="264.4" y="52.9">MEMORY{SPI}</text>
<text x="265.6" y="75.8">CAN{SPI1+GPIO}</text>
</g>
<g font-size="1.3" fill="#840084">
<text x="142.9" y="83.4">C2040</text>
<text x="273.2" y="131.7">C2837587</text>
<text x="31.5" y="143.1">TAG-CONNECT</text>
<text x="31.6" y="140.8">TC2050-IDC</text>
</g>
<g font-size="1.3" fill="#989898">
<text x="58.4" y="94.8">J203</text>
<text x="58.4" y="97.4">Conn_01x03</text>
<text x="151.1" y="148.2">R209</text>
<text x="151.1" y="150.7">100k</text>
</g>
<g font-size="1.3" fill="#aaa">
<text x="50.5" y="99.1" transform="rotate(-90 50.5 99.1)">1</text>
<text x="53.1" y="99.1" transform="rotate(-90 53.1 99.1)">2</text>
<text x="55.6" y="99.1" transform="rotate(-90 55.6 99.1)">3</text>
</g>
</svg>
